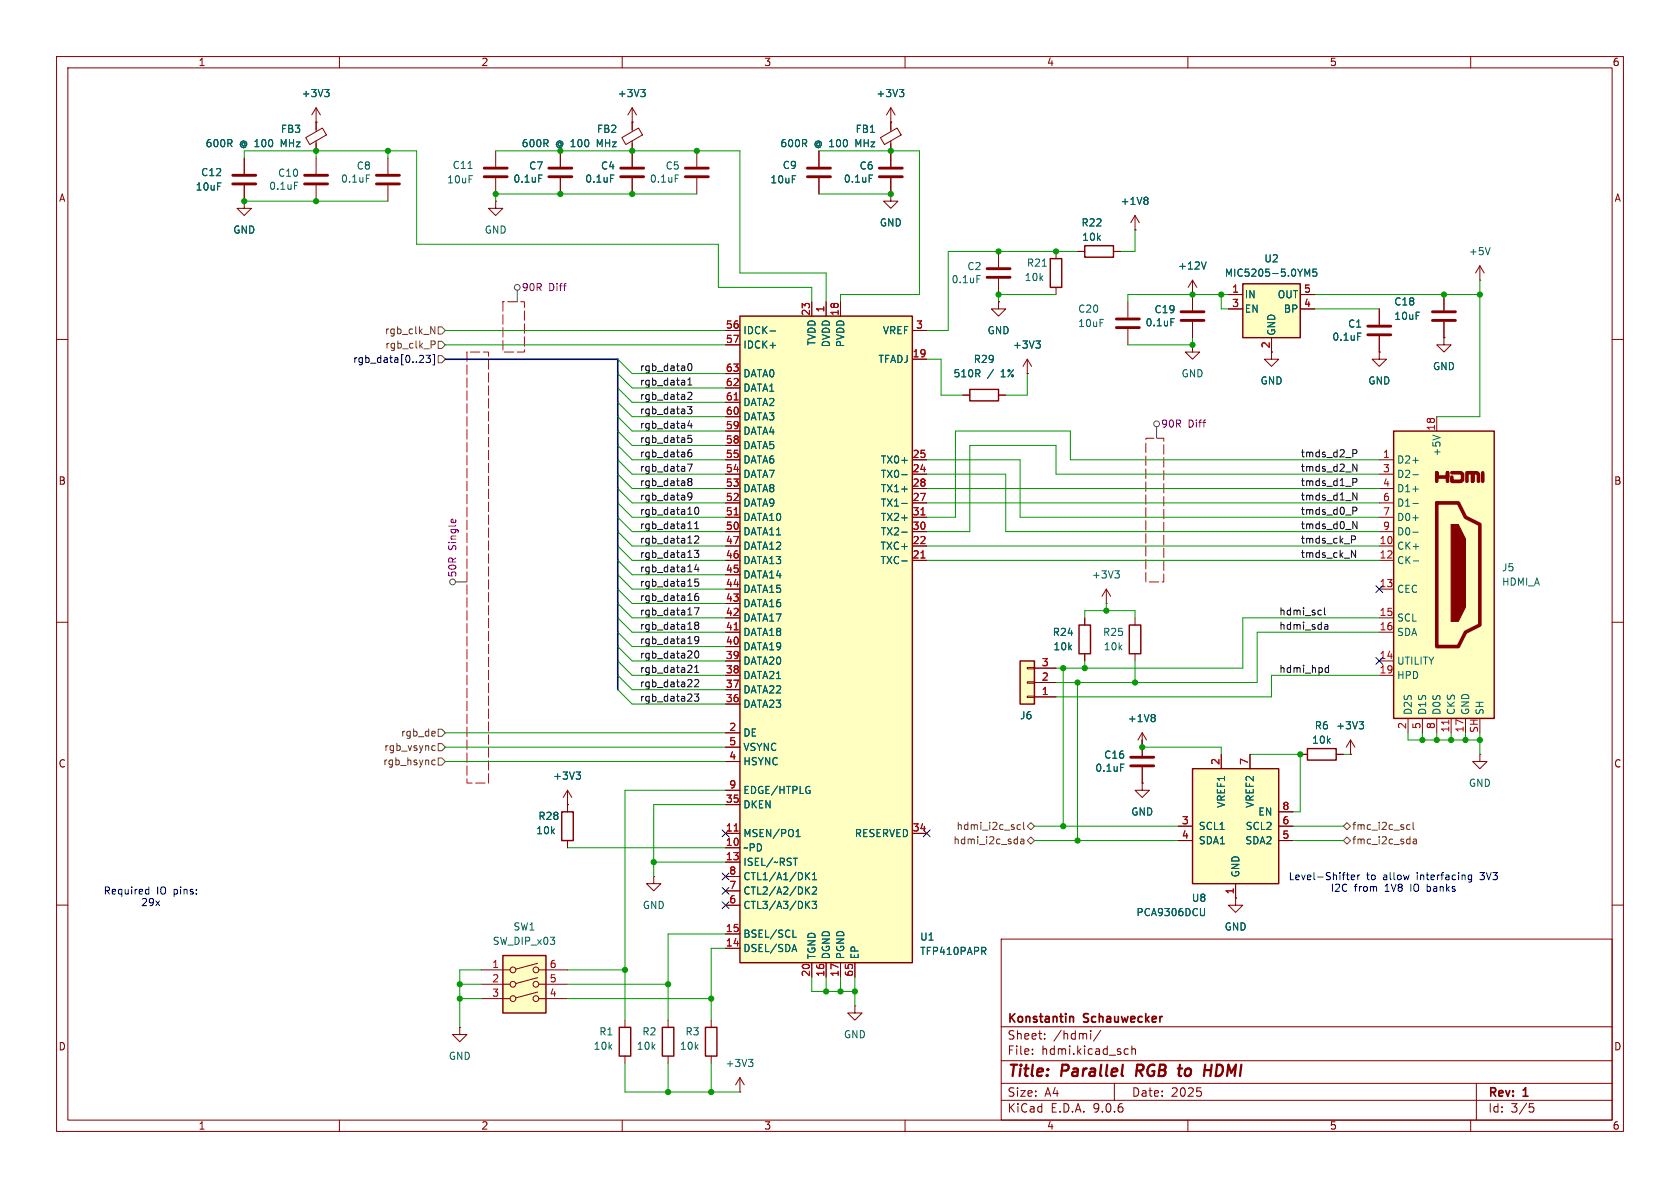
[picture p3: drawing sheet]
<svg xmlns="http://www.w3.org/2000/svg" width="297mm" height="210mm" viewBox="0 0 297 210" stroke-linecap="round" stroke-linejoin="round" font-family="sans-serif">
<g fill="none" stroke="#840000" stroke-width=".18">
<path d="M10 10h277v190h-277zM12 12h273v186h-273zM55.9 19.1v4.1M55.9 19.1l-.8 1.2M55.9 19.1l.7 1.2M60 10v2M110 10v2M111.8 19.1l-.8 1.2M111.8 19.1l.7 1.2M111.8 19.1v2.5M157.5 19.1v4.1M157.5 19.1l-.8 1.2"/>
<path d="M157.5 19.1l.7 1.2M160 10v2M210 10v2M260 10v2M43.2 35.6v1.2h1.2l-1.2 1.3-1.3-1.3h1.3M43.2 35.6h.1M43.2 27.9v2.8M43.2 32.8v2.8M54.1 24.3l2.9-1.7 .7 1.3-2.9 1.7zM55.9 21.6h.1M55.9 24.9v1.8M55.9 27.9v2.8"/>
<path d="M55.9 32.8v2.8M68.6 27.9v2.8M68.6 32.8v2.8M111.8 21.6h.1M123.2 26.7v2.8M123.2 31.5v2.8M144.8 26.7v2.8M144.8 31.5v2.8M155.7 24.3l2.9-1.7 .7 1.3-2.9 1.7zM157.5 21.6h.1M157.5 34.3v1.3h1.2l-1.2 1.2-1.3-1.2h1.3M157.5 34.3h.1"/>
<path d="M157.5 24.9v4.6M157.5 31.5v2.8M200.7 38.1l-.8 1.3M200.7 38.1l.7 1.3M200.7 38.1v2.5M176.5 53.3v1.3h1.3l-1.3 1.3-1.2-1.3h1.2M176.5 53.3h.1M186.7 44.5v1.2M186.7 50.8v1.3M190.5 44.5h1.3M196.8 44.5h1.3M200.7 40.6h.1"/>
<path d="M261.6 49.5h.1M261.6 47l-.7 1.3M261.6 47l.8 1.3M261.6 47v2.5M10 60h2M181.6 66h.1M181.6 63.5l-.8 1.3M181.6 63.5l.8 1.3M181.6 63.5v2.5M210.8 61v1.2h1.3l-1.3 1.3-1.3-1.3h1.3M210.8 61h.1M285 60h2"/>
<path d="M10 110h2M200.7 109.2v1.3M200.7 115.6v1.2M285 110h2M100.3 139.7l-.7 1.3M100.3 139.7l.8 1.3M100.3 139.7v3.8M201.9 132.1h.1M201.9 138.4v1.3h1.3l-1.3 1.3-1.2-1.3h1.2M201.9 138.4h.1M201.9 129.5l-.7 1.3M201.9 129.5l.8 1.3"/>
<path d="M201.9 129.5v4.1M201.9 135.6v2.8M100.3 142.2h.1M100.3 148.6v1.3M115.6 154.9v1.3h1.2l-1.2 1.3-1.3-1.3h1.3M115.6 154.9h.1M10 160h2M177 166h108v32h-108zM285 160h2M60 198v2M110 198v2M160 198v2"/>
<path d="M177 194.5h108M177 191.5h108M177 187.5h108M177 181.5h108M182.5 186.3v.1M182.5 185.5v.1M184.7 183.6v.1M184.7 182.8v.1M192.8 182.2v.1M192.8 182.7v1M194.6 182.1l-1.3 2M197 191.5v3"/>
<path d="M199 185.4l.5 .1M199.5 186.3l-.5 .1M200.1 185.5l.2-.1 .4 .1v.9M200.1 184.9v1.5M210 198v2M211.6 192.3h.7M212.2 192.9l.2 .3-.2 .5M260 198v2M261 191.5v6.5M270.4 195.1h.7M270.5 195.7h.4l.3 .3-.2 .5-.5 .1"/>
</g>
<path d="M201.1 188.2l-.3 2M208.2 188.9h.8M213 189.2h1.1M214.2 188.2l-.2 2" fill="none" stroke="#840000" stroke-width=".4"/>
<path d="M189.3 179.7h.3l.2 .2v.8" fill="none" stroke="#840000" stroke-width=".3"/>
<g fill="none" stroke="#006464" stroke-width=".18">
<path d="M57.4 15.8h.8l-.4 .5M57.9 16.3l.3 .2v.3l-.3 .3M113.3 15.8h.8l-.5 .5M113.8 16.3l.3 .2v.3l-.3 .3M159 15.8h.8l-.4 .5M159.5 16.3l.3 .2v.3l-.3 .3M52.1 32.2h.6M64.8 30.9h.6M119.4 30.9h.6M153.7 30.9h.6M202.7 34.9l.3 .2-.3 .3 .3 .3v.2l-.3 .2M184.3 47.1h.7"/>
<path d="M263.4 43.8l-.4 1.2M183.1 60.3h.8l-.4 .5M183.7 60.8l.2 .2v.3l-.2 .2M101.8 136.5h.8l-.4 .5M102.4 137l.2 .2v.3l-.2 .2M198.1 135.1h.6M204 126.3l.2 .3-.2 .3 .2 .2v.2l-.2 .3"/>
</g>
<path d="M185.7 45.7h2v5.1h-2zM191.8 43.4h5v2.1h-5zM199.6 110.5h2.1v5.1h-2.1zM99.3 143.5h2v5.1h-2z" fill="none" stroke="#840000" stroke-width=".25"/>
<g fill="none" stroke="#840000" stroke-width=".51">
<path d="M41.1 31h4.1M41.1 32.5h4.1M53.8 31h4.1M53.8 32.5h4.1M66.5 31h4.1M66.5 32.5h4.1M121.2 29.7h4M121.2 31.2h4M142.7 29.7h4.1M142.7 31.2h4.1M155.4 29.7h4.1M155.4 31.2h4.1"/>
<path d="M199.9 133.9h4.1M199.9 135.4h4.1"/>
</g>
<path d="M130.8 55.9h30.5v114.3h-30.5z" fill="#ffffc2"/>
<path d="M130.8 55.9h30.5v114.3h-30.5z" fill="none" stroke="#840000" stroke-width=".25"/>
<g fill="none" stroke="#840000" stroke-width=".18">
<path d="M128.3 58.4h2.5M143.5 53.3v2.6M146 53.3v2.6M148.6 53.3v2.6M161.3 58.4h2.5M128.3 61h2.5M128.3 66h2.5M128.3 68.6h2.5M128.3 71.1h2.5M128.3 73.7h2.5M128.3 76.2h2.5M128.3 78.7h2.5"/>
<path d="M161.3 63.5h2.5M128.3 81.3h2.5M128.3 83.8h2.5M128.3 86.4h2.5M128.3 88.9h2.5M128.3 91.4h2.5M128.3 94h2.5M128.3 96.5h2.5M128.3 99.1h2.5M161.3 81.3h2.5M161.3 83.8h2.5M161.3 86.4h2.5"/>
<path d="M161.3 88.9h2.5M161.3 91.4h2.5M161.3 94h2.5M161.3 96.5h2.5M161.3 99.1h2.5M128.3 101.6h2.5M128.3 104.1h2.5M128.3 106.7h2.5M128.3 109.2h2.5M128.3 111.8h2.5M128.3 114.3h2.5M128.3 116.8h2.5"/>
<path d="M128.3 119.4h2.5M195.6 106.7h.1M195.6 104.1l-.8 1.3M195.6 104.1l.7 1.3M195.6 104.1v2.6M128.3 121.9h2.5M128.3 124.5h2.5M128.3 129.5h2.5M128.3 132.1h2.5M128.3 134.6h2.5M128.3 139.7h2.5M128.3 142.2h2.5"/>
<path d="M128.3 147.3h2.5M128.3 149.9h2.5M128.3 152.4h2.5M128.3 154.9h2.5M128.3 157.5h2.5M161.3 147.3h2.5M128.3 160h2.5M128.3 165.1h2.5M128.3 167.6h2.5M143.5 170.2v2.5M146 170.2v2.5M148.6 170.2v2.5"/>
<path d="M151.1 170.2v2.5"/>
</g>
<g fill="none" stroke="#006464" stroke-width=".18">
<path d="M136.1 58.5h1M159.4 83.9h1M159.4 89h1M159.4 94.1h1M159.4 99.2h1M197.1 100.9h.8l-.4 .5M197.6 101.4l.3 .2v.3l-.3 .3M143 139.7h.2v.5M140.2 151.7h.8M140.7 147.9h.8M140.7 147l.4-.4v1.3M142.6 154.8l.6 .7"/>
<path d="M142.6 157.3l.6 .8M142.6 159.9l.6 .7M143.2 154.2l-.8 .8M143.2 156.8l-.8 .7M143.2 159.3l-.8 .8M143.6 159.3h.8l-.5 .5 .4 .1v.6l-.2 .1-.5-.1M143.6 155.5h.8M143.6 154.6l.4-.4v1.3M143.6 156.9l.5-.1 .3 .4-.8 .9h.8M140.1 167.9h.6M140.2 165.7h.6M140.4 166.9l.5 1.3"/>
<path d="M173.9 168.1l.4 .6M174.2 167.6v.4"/>
</g>
<path d="M129.8 70.7h.7M129.8 91h.7M162.8 91h.7M162.8 98.6h.7M129.8 111.3h.7M129.8 146.9h.7" fill="none" stroke="#a90000" stroke-width=".18"/>
<path d="M180.3 116.8h2.6v7.7h-2.6z" fill="#ffffc2"/>
<path d="M180.3 116.8h2.6v7.7h-2.6zM190.8 110.5h2v5.1h-2z" fill="none" stroke="#840000" stroke-width=".25"/>
<g fill="none" stroke="#840000" stroke-width=".18">
<path d="M176.5 44.5v2.7M176.5 49.3v2.8M199.4 53.3v2.8M199.4 58.2v2.8M210.8 52.1h.1M210.8 49.5v5.4M210.8 56.9v2.8M210.8 49.5l-.7 1.3M210.8 49.5l.8 1.3M243.8 54.6v2.8M243.8 59.4v2.8M255.3 59.7v1.3h1.2l-1.2 1.2-1.3-1.2h1.3"/>
<path d="M255.3 59.7h.1M255.3 52.1v2.8M255.3 56.9v2.8M243.8 62.2v1.3h1.3l-1.3 1.3-1.2-1.3h1.2M243.8 62.2h.1M181.6 118h1.3v.2h-1.3zM182.9 118.1h3.8M191.8 109.2v1.3M191.8 115.6v1.2M181.6 123.1h1.3v.2h-1.3zM181.6 120.5h1.3v.3h-1.3zM182.9 123.2h3.8"/>
<path d="M182.9 120.7h3.8"/>
</g>
<path d="M174.5 47.5h4.1M174.5 49h4.1M197.4 56.4h4M197.4 57.9h4M208.8 55.1h4.1M208.8 56.6h4.1M241.8 57.7h4.1M241.8 59.2h4.1M253.2 55.1h4.1M253.2 56.6h4.1" fill="none" stroke="#840000" stroke-width=".51"/>
<path d="M172.7 48.7h.6M207 56.3h.6M213.2 46.3l-.4 1.3M240 58.9h.6" fill="none" stroke="#006464" stroke-width=".18"/>
<path d="M219.7 50.2h10.2v9.5h-10.2z" fill="#ffffc2"/>
<path d="M219.7 50.2h10.2v9.5h-10.2z" fill="none" stroke="#840000" stroke-width=".25"/>
<path d="M217.2 52.1h2.5M217.2 54.6h2.5M224.8 59.7v3.8h1.3l-1.3 1.3-1.3-1.3h1.3M229.9 52.1h2.5M229.9 54.6h2.5" fill="none" stroke="#840000" stroke-width=".18"/>
<path d="M230.7 47.6l.4 .9 .4-.9v1.2M232.7 47.6h-.6v.6l.2-.1h.4l.1 .2-.1 .4-.1 .1-.5-.1" fill="none" stroke="#006464" stroke-width=".18"/>
<path d="M88.9 168.9h7.6v10.2h-7.6z" fill="#ffffc2"/>
<g fill="none" stroke="#840000" stroke-width=".18">
<path d="M87.6 26.7v2.8M87.6 31.5v2.8M99.1 26.7v2.8M99.1 31.5v2.8M170.2 69.9h1.2M176.5 69.9h1.3M229.9 133.4h1.2M236.2 133.4h1.3M238.8 133.4h.1M238.8 130.8l-.8 1.3M238.8 130.8l.7 1.3M238.8 130.8v2.6"/>
<path d="M261.6 133.4v1.2h1.3l-1.3 1.3-1.3-1.3h1.3M261.6 133.4h.1M218.4 158.8v1.2h1.3l-1.3 1.3-1.2-1.3h1.2M218.4 158.8h.1M85.1 171.5h5.1M85.1 174h5.1M85.1 176.5h5.1M95.1 170.3l-3.9 1M95.1 172.8l-3.9 1.1M95.1 175.4l-3.9 1M95.2 171.5h5.1M95.2 174h5.1"/>
<path d="M95.2 176.5h5.1M151.1 177.8v1.3h1.3l-1.3 1.2-1.2-1.2h1.2M151.1 177.8h.1M81.3 181.6v1.3h1.2l-1.2 1.3-1.3-1.3h1.3M81.3 181.6h.1M110.5 180.3v1.3M110.5 186.7v1.3M118.1 180.3v1.3M118.1 186.7v1.3M125.7 180.3v1.3M125.7 186.7v1.3M130.8 193h.1"/>
<path d="M130.8 190.5l-.8 1.3M130.8 190.5l.8 1.3M130.8 190.5v2.5"/>
<circle cx="90.7" cy="176.5" r=".51"/>
<circle cx="90.7" cy="171.5" r=".51"/>
<circle cx="90.7" cy="174" r=".51"/>
<circle cx="94.7" cy="174" r=".51"/>
<circle cx="94.7" cy="176.5" r=".51"/>
<circle cx="94.7" cy="171.5" r=".51"/>
</g>
<path d="M171.4 68.8h5.1v2.1h-5.1zM231.1 132.3h5.1v2.1h-5.1zM88.9 168.9h7.6v10.2h-7.6zM109.5 181.6h2v5.1h-2zM117.1 181.6h2v5.1h-2zM124.7 181.6h2v5.1h-2z" fill="none" stroke="#840000" stroke-width=".25"/>
<path d="M85.6 29.7h4.1M85.6 31.2h4.1M97 29.7h4.1M97 31.2h4.1" fill="none" stroke="#840000" stroke-width=".51"/>
<path d="M82.7 29.8h.8M95.2 30.9h.6M240.3 127.6h.8l-.5 .5M240.8 128.1l.3 .2v.3l-.3 .2M132.3 187.3h.8l-.4 .5M132.9 187.8l.2 .2v.3l-.2 .2" fill="none" stroke="#006464" stroke-width=".18"/>
<path d="M246.4 76.2h17.8v50.8h-17.8z" fill="#ffffc2"/>
<path d="M254 85.1v-1.5v.7h1.9v-.7v1.5M254 88.9h3.8l1.3 2.5 2.5 1.3v17.8l-2.5 1.3-1.3 2.5h-3.8zM256.7 83.6h1.6l.3 .2v1l-.3 .3h-1.6v-.8M259.3 85.1v-1.5h1v1.5v-1.5h.8l.3 .2v1.3M262.1 83.6v1.5" fill="none" stroke="#840000" stroke-width=".63"/>
<path d="M246.4 76.2h17.8v50.8h-17.8z" fill="none" stroke="#840000" stroke-width=".25"/>
<path d="M256.5 92.7h1.3l1.3 2.6v12l-1.3 2.6h-1.3z" fill="#840000" stroke="#840000" stroke-width=".18"/>
<g fill="none" stroke="#840000" stroke-width=".18">
<path d="M109.9 24.3l3-1.7 .7 1.3-3 1.7zM111.8 21.6v1.6M111.8 24.9v4.6M111.8 31.5v2.8M254 73.7v2.5M243.8 81.3h2.6M243.8 83.8h2.6M243.8 86.4h2.6M243.8 88.9h2.6M243.8 91.4h2.6M243.8 94h2.6M243.8 96.5h2.6"/>
<path d="M243.8 99.1h2.6M243.8 104.1h2.6M243.8 109.2h2.6M243.8 111.8h2.6M243.8 116.8h2.6M243.8 119.4h2.6M248.9 127v2.5M251.5 127v2.5M254 127v2.5M256.5 127v2.5M259.1 127v2.5"/>
</g>
<path d="M107.9 30.9h.6M253.3 76.9l1.3 .5M249.8 81.4h.9M249.8 83.9h.9M249.8 86.5h.9M249.8 89h.9M249.8 91.5h.9M249.8 94.1h.9M249.8 99.2h1" fill="none" stroke="#006464" stroke-width=".18"/>
<path d="M256.1 127.3v.7" fill="none" stroke="#a90000" stroke-width=".18"/>
<path d="M109.7 29.7h4.1M109.7 31.2h4.1" fill="none" stroke="#840000" stroke-width=".51"/>
<path d="M210.8 135.9h15.3v20.3h-15.3z" fill="#ffffc2"/>
<path d="M210.8 135.9h15.3v20.3h-15.3z" fill="none" stroke="#840000" stroke-width=".25"/>
<g fill="none" stroke="#840000" stroke-width=".18">
<path d="M43.2 35.6h.1M43.2 27.9v2.8M43.2 32.8v2.8M55.9 21.6h.1M55.9 21.6v1.3M55.9 25.4v1.3M87.6 35.6v1.2h1.3l-1.3 1.3-1.2-1.3h1.2M87.6 35.6h.1M99.1 26.7v2.8M99.1 31.5v2.8M111.8 21.6h.1M111.8 21.6v1.3"/>
<path d="M111.8 25.4v4.1M111.8 31.5v2.8M144.8 26.7v2.8M144.8 31.5v2.8M157.5 34.3h.1M157.5 21.6h.1M157.5 21.6v1.3M157.5 25.4v4.1M157.5 31.5v2.8M128.3 58.4h2.5M143.5 53.3v2.6M146 53.3v2.6"/>
<path d="M148.6 53.3v2.6M161.3 58.4h2.5M176.5 53.3h.1M190.5 44.5h1.3M196.8 44.5h1.3M200.7 40.6h.1M210.8 52.1h.1M210.8 52.1v2.8M210.8 56.9v2.8M217.2 52.1h2.5M217.2 54.6h2.5M224.8 59.7v2.5"/>
<path d="M229.9 52.1h2.5M229.9 54.6h2.5M243.8 54.6v2.8M243.8 59.4v2.8M255.3 59.7h.1M255.3 52.1v2.8M255.3 56.9v2.8M128.3 61h2.5M128.3 66h2.5M128.3 68.6h2.5M128.3 71.1h2.5M128.3 73.7h2.5"/>
<path d="M128.3 76.2h2.5M128.3 78.7h2.5M161.3 63.5h2.5M170.2 69.9h1.2M176.5 69.9h1.3M181.6 66h.1M243.8 62.2h.1M128.3 81.3h2.5M128.3 83.8h2.5M128.3 86.4h2.5M128.3 88.9h2.5M128.3 91.4h2.5"/>
<path d="M128.3 94h2.5M128.3 96.5h2.5M128.3 99.1h2.5M161.3 81.3h2.5M161.3 83.8h2.5M161.3 86.4h2.5M161.3 88.9h2.5M161.3 91.4h2.5M161.3 94h2.5M161.3 96.5h2.5M161.3 99.1h2.5M128.3 101.6h2.5"/>
<path d="M128.3 104.1h2.5M128.3 106.7h2.5M128.3 109.2h2.5M128.3 111.8h2.5M128.3 114.3h2.5M128.3 116.8h2.5M128.3 119.4h2.5M182.9 118.1h3.8M191.8 109.2v1.3M191.8 115.6v1.2M128.3 121.9h2.5M128.3 124.5h2.5"/>
<path d="M128.3 129.5h2.5M128.3 132.1h2.5M128.3 134.6h2.5M128.3 139.7h2.5M182.9 123.2h3.8M182.9 120.7h3.8M201.9 132.1h.1M201.9 138.4h.1M201.9 130.8v2.8M201.9 135.6v2.8M215.9 133.4v2.5M221 133.4v2.5"/>
<path d="M229.9 133.4h1.2M236.2 133.4h1.3M238.8 133.4h.1M100.3 142.2h.1M100.3 142.2v1.3M100.3 148.6v1.3M128.3 142.2h2.5M128.3 147.3h2.5M128.3 149.9h2.5M128.3 152.4h2.5M128.3 154.9h2.5M128.3 157.5h2.5"/>
<path d="M161.3 147.3h2.5M208.3 146.1h2.5M208.3 148.6h2.5M218.4 158.8h.1M218.4 156.2v2.6M226.1 146.1h2.5M226.1 148.6h2.5M226.1 143.5h2.5M128.3 160h2.5M128.3 165.1h2.5M128.3 167.6h2.5M143.5 170.2v2.5"/>
<path d="M146 170.2v2.5M148.6 170.2v2.5M151.1 170.2v2.5"/>
</g>
<g fill="none" stroke="#006464" stroke-width=".18">
<path d="M57.4 15.8h.8l-.4 .5M57.9 16.3l.3 .2v.3l-.3 .3M113.3 15.8h.8l-.5 .5M113.8 16.3l.3 .2v.3l-.3 .3M159 15.8h.8l-.4 .5M159.5 16.3l.3 .2v.3l-.3 .3M95.2 30.9h.6M107.9 30.9h.6M153.7 30.9h.6M202.7 34.9l.3 .2-.3 .3 .3 .3v.2l-.3 .2M136.1 58.5h1M207 56.3h.6"/>
<path d="M213.2 46.3l-.4 1.3M230.7 47.6l.4 .9 .4-.9v1.2M232.7 47.6h-.6v.6l.2-.1h.4l.1 .2-.1 .4-.1 .1-.5-.1M240 58.9h.6M183.1 60.3h.8l-.4 .5M183.7 60.8l.2 .2v.3l-.2 .2M159.4 83.9h1M159.4 89h1M159.4 94.1h1M159.4 99.2h1M101.8 136.5h.8l-.4 .5M102.4 137l.2 .2v.3l-.2 .2"/>
<path d="M143 139.7h.2v.5M198.1 135.1h.6M204 126.3l.2 .3-.2 .3 .2 .2v.2l-.2 .3M240.3 127.6h.8l-.5 .5M240.8 128.1l.3 .2v.3l-.3 .2M140.2 151.7h.8M140.7 147.9h.8M140.7 147l.4-.4v1.3M142.6 154.8l.6 .7M142.6 157.3l.6 .8M142.6 159.9l.6 .7M143.2 154.2l-.8 .8"/>
<path d="M143.2 156.8l-.8 .7M143.2 159.3l-.8 .8M143.6 159.3h.8l-.5 .5 .4 .1v.6l-.2 .1-.5-.1M143.6 155.5h.8M143.6 154.6l.4-.4v1.3M143.6 156.9l.5-.1 .3 .4-.8 .9h.8M140.1 167.9h.6M140.2 165.7h.6M140.4 166.9l.5 1.3M173.9 168.1l.4 .6M174.2 167.6v.4M212.9 160.6v1l-.1 .2-.3 .1"/>
</g>
<g fill="none" stroke="#484848" stroke-width=".18">
<path d="M91.4 51.3v2M204.5 75.4v2.1M80.5 102.9h2"/>
<circle cx="91.4" cy="50.8" r=".51"/>
<circle cx="204.5" cy="74.9" r=".51"/>
<circle cx="80" cy="102.9" r=".51"/>
</g>
<path d="M79.8 91.9l.2-.1 .2 .6" fill="none" stroke="#840084" stroke-width=".18"/>
<path d="M88.9 53.3v8.9h3.8v-8.9h-3.8M82.5 62.2v76.2h3.9v-76.2h-3.9M202.6 102.9v-25.4h3.1v25.4h-3.1" fill="none" stroke="#f00" stroke-width=".18" stroke-dasharray="1.7 .6"/>
<g fill="none" stroke="#000084" stroke-width=".18">
<path d="M74.6 62.8l.3 .3-.1 .3-.7 .7h.8M76.1 62.8l-.4 .5 .3 .1v.6l-.2 .1-.5-.1M76.5 62.7h.3v1.8h-.3M243.2 103.5l1.2 1.2M243.2 116.2l1.2 1.2M244.4 103.5l-1.2 1.2M244.4 116.2l-1.2 1.2M127.7 156.9l1.2 1.2M127.7 154.3l1.2 1.2M127.7 146.7l1.2 1.2M127.7 159.4l1.2 1.2M128.9 156.9l-1.2 1.2"/>
<path d="M128.9 154.3l-1.2 1.2M128.9 146.7l-1.2 1.2M128.9 159.4l-1.2 1.2M163.2 146.7l1.2 1.2M164.4 146.7l-1.2 1.2"/>
</g>
<g fill="none" stroke="#725600" stroke-width=".18">
<path d="M76.2 57.7l.7 1.3v-1.3M77.5 57.8h.6l.6 .6-.6 .7h-.6zM76.2 60.3h.5l.2 .2-.1 .4h-.6M77.5 62.9h.6l.6 .6-.6 .6h-.6zM77.5 60.3h.6l.6 .7-.6 .6h-.6zM76.4 135.1l.2 .1 .3-.1M76.5 132.6h.4M76.5 131.9h.4M76.8 129.3l.1 .3-.6 .1M76.9 130.1h-.1M76.9 134.4h-.3l-.2 .1M77.5 128.9h.6l.6 .6-.6 .7h-.6z"/>
<path d="M77.5 134h.6l.6 .6-.6 .7h-.6zM77.5 131.4h.6l.6 .7-.6 .6h-.6zM180.4 145.8h-.4l-.2 .2 .1 .6h.5M180.5 148.4h.5v.8M181 145.4v1l.1 .2M181 148.6l-.4 .1-.2 .2 .2 .3 .4-.1M181.6 146.1l.6-.7 .7 .7-.7 .6zM181.6 148.6l.6-.6 .7 .6-.7 .6zM237.5 146.1l.6-.7 .7 .7-.7 .6zM237.5 148.6l.6-.6 .7 .6-.7 .6zM248.7 146.4l.2 .2h.4M249.3 145.8h-.4l-.2 .2"/>
<path d="M249.8 145.4v1l.2 .2M249.9 148.4h.5v.8M250.4 148.6l-.4 .1-.2 .2 .2 .3 .4-.1"/>
</g>
<g fill="none" stroke="#0f0f0f" stroke-width=".18">
<path d="M121.5 71.9h.8l-.4 .5 .4 .1v.5l-.2 .1-.6-.1M121.6 69.5l.5-.2 .2 .4-.8 .9h.8M121.6 68.1h.7M121.6 67.2l.4-.4v1.3M121.7 64.4l.2-.1a.68 .68 0 0 1 .4 .6 .68 .68 0 0 1-.4 .6l-.2-.1-.1-.4zM121.9 74.4l-.3 .9h.8M122.2 79.5l-.4 .1a.86 .86 0 0 0 0 1.2l.5-.2v-.4l-.2-.2h-.3l-.2 .2M122.2 74.8v.9M122.3 77h-.6l-.1 .6 .2-.2 .4 .1 .1 .2v.4l-.2 .1-.5-.1M239.2 79.5h.4l.3 .2-.1 .4-.6 .1M121.5 82h.9l-.6 1.3M121.6 93.5h.7"/>
<path d="M121.8 85.1l-.2-.2 .2-.3h.3l.2 .2-.2 .3M121.8 85.1l-.2 .3 .1 .3 .1 .1h.4l.1-.2v-.2l-.2-.3M121.8 85.1h.3M122.3 87.7l-.2 .2-.4-.1-.1-.1 .1-.5 .4-.1 .2 .1a.84 .84 0 0 1-.3 1.2h-.3M122.7 97.3h.8l-.4 .5 .4 .1v.5l-.2 .1-.6-.1M122.8 92.6l.4-.4v1.3M122.8 94.9l.5-.2 .2 .4-.8 .9h.8M122.8 93.5h.7M122.9 89.8l.2-.1a.68 .68 0 0 1 .4 .6 .68 .68 0 0 1-.4 .6l-.2-.1-.1-.4zM123.1 99.8l-.3 .9h.8M238.9 94.7h.5l.2 .3-.1 .3-.6 .1M238.9 97.3l.7 1.2v-1.2"/>
<path d="M239.2 84.6h.4l.3 .2-.1 .4h-.6M239.2 89.7h.4l.3 .2-.1 .4h-.6M239.2 82l.7 1.3v-1.3M239.2 87.1l.7 1.3v-1.3M239.2 92.2l.7 1.3v-1.3M122.2 117.7l.1 .1v.3l-.8 .8h.8M122.7 107.4h.9l-.6 1.3M122.8 118.9h.7M122.8 118l.4-.4v1.3M122.9 115.2l.2-.1a.68 .68 0 0 1 .4 .6 .68 .68 0 0 1-.4 .6l-.2-.1-.1-.4zM123 110.5l-.2-.2 .2-.3h.3l.2 .2-.2 .3M123 110.5l-.2 .3 .1 .3 .1 .1h.4l.1-.2v-.2l-.2-.3"/>
<path d="M123 110.5h.3M123.4 104.9l-.4 .1a.86 .86 0 0 0 0 1.2l.5-.2v-.4l-.2-.2h-.3l-.2 .2M123.4 100.2v.9M123.5 102.4h-.6l-.1 .6 .2-.2 .4 .1 .1 .2v.4l-.2 .1-.5-.1M123.5 113.1l-.2 .2-.4-.1-.1-.1 .1-.5 .4-.1 .2 .1a.84 .84 0 0 1-.3 1.2h-.3M233.5 107.9h.1M233.6 108.6l-.1 .1M234.1 107.4v1.1l.2 .2M234.2 111.2h.5M234.2 110.5h.5v.7M234.3 118.7l.2 .2 .4-.1M234.7 110.7l-.5 .1"/>
<path d="M234.9 117.6v1.3M234.9 118.1l-.4-.1-.2 .1M122.7 122.7h.8l-.4 .5 .4 .1v.5l-.2 .1-.6-.1M122.8 120.3l.5-.2 .2 .4-.8 .9h.8"/>
</g>
<path d="M78.7 63.5h30.5v58.4" fill="none" stroke="#000084" stroke-width=".3"/>
<g fill="none" stroke="#009600" stroke-width=".18">
<path d="M43.2 27.9v-1.2h30.5v16.5h53.3v7.6h16.5v2.5M43.2 35.6h25.4M55.9 26.7v1.2M68.6 26.7v1.2M87.6 26.7h43.2v21.6h15.2v5M123.2 34.3h-35.6v1.3M144.8 26.7h17.8v25.4h-14v1.2M144.8 34.3h12.7M78.7 58.4h49.6M186.7 52.1h-10.2v1.2M190.5 44.5h-22.9v13.9h-3.8M200.7 40.6v3.9h-2.6"/>
<path d="M210.8 59.7v1.3h-11.4M215.9 52.1v2.5h1.3M217.2 52.1h-17.8v1.2M232.4 52.1h29.2M232.4 54.6h11.4M261.6 49.5v24.2h-7.6M78.7 61h49.6M109.2 71.1l2.6 2.6h16.5M109.2 66l2.6 2.6h16.5M109.2 68.6l2.6 2.5h16.5M109.2 78.7l2.6 2.6h16.5M109.2 76.2l2.6 2.5h16.5"/>
<path d="M109.2 73.7l2.6 2.5h16.5M109.2 63.5l2.6 2.5h16.5M163.8 63.5h2.6v6.4h3.8M181.6 66v3.9h-3.8M109.2 83.8l2.6 2.6h16.5M109.2 81.3l2.6 2.5h16.5M109.2 96.5l2.6 2.6h16.5M109.2 94l2.6 2.5h16.5M109.2 91.4l2.6 2.6h16.5M109.2 99.1l2.6 2.5h16.5M109.2 86.4l2.6 2.5h16.5M109.2 88.9l2.6 2.5h16.5"/>
<path d="M163.8 86.4h80M163.8 83.8h14v10.2h66M163.8 81.3h16.5v10.1h63.5M163.8 99.1h80M163.8 96.5h80M163.8 88.9h80M243.8 83.8h-57.1v-5.1h-15.3v15.3h-7.6M243.8 81.3h-54.6v-5.1h-20.3v15.2h-5.1M109.2 101.6l2.6 2.5h16.5M109.2 116.8l2.6 2.6h16.5M109.2 109.2l2.6 2.6h16.5M109.2 106.7l2.6 2.5h16.5"/>
<path d="M109.2 119.4l2.6 2.5h16.5M109.2 114.3l2.6 2.5h16.5M109.2 111.8l2.6 2.5h16.5M109.2 104.1l2.6 2.6h16.5M188 118.1v28M191.8 109.2v-1.2h8.9v1.2M191.8 116.8v1.3M195.6 106.7v1.3M200.7 116.8v3.9M243.8 109.2h-24.1v8.9h-33M243.8 111.8h-21.6v8.9h-35.5M243.8 119.4h-19v3.8h-38.1"/>
<path d="M78.7 129.5h49.6M78.7 132.1h49.6M78.7 134.6h49.6M109.2 121.9l2.6 2.6h16.5M128.3 139.7h-17.8v40.6M190.5 120.7v27.9M201.9 130.8v1.3h14v1.3M221 133.4h8.9v10.1h-1.3M237.5 133.4h1.3M248.9 129.5v1.3h12.7M251.5 129.5v1.3M254 129.5v1.3"/>
<path d="M256.5 129.5v1.3M259.1 129.5v1.3M261.6 129.5v3.9M100.3 149.9h28M115.6 152.4h12.7M128.3 142.2h-12.7v12.7M182.9 146.1h25.4M182.9 148.6h25.4M228.6 146.1h8.9M228.6 148.6h8.9M81.3 176.5h3.8M81.3 174h3.8"/>
<path d="M85.1 171.5h-3.8v10.1M100.3 176.5h25.4M100.3 174h17.8M100.3 171.5h10.2M128.3 167.6h-2.6v12.7M128.3 165.1h-10.2v15.2M143.5 172.7v2.6h7.6M146 172.7v2.6M148.6 172.7v2.6M151.1 172.7v5.1M110.5 188v5h20.3M118.1 188v5"/>
<path d="M125.7 188v5"/>
</g>
<path d="M25.8 158h.5M25.8 157.3h.5M26.3 156.8v1.3M238 154.7h.5M238.2 155.3l.3 .2M238.9 155.1l.6-.1-.1-.3h-.3l-.2 .2v.6h.5M240 154.7v.8M240.4 154.7l-.4 .2M260.2 154.7h-.4l-.2 .2 .1 .6h.5M260.2 154.7v1l-.3 .2h-.3" fill="none" stroke="#0000c2" stroke-width=".18"/>
<path d="M129.8 70.7h.7M129.8 91h.7M162.8 91h.7M162.8 98.6h.7M129.8 111.3h.7M129.8 146.9h.7" fill="none" stroke="#a90000" stroke-width=".18"/>
<g fill="#009600" stroke="#009600" stroke-width=".18">
<circle cx="261.6" cy="130.8" r=".46"/>
<circle cx="259.1" cy="130.8" r=".46"/>
<circle cx="251.5" cy="130.8" r=".46"/>
<circle cx="254" cy="130.8" r=".46"/>
<circle cx="256.5" cy="130.8" r=".46"/>
<circle cx="229.9" cy="133.4" r=".46"/>
<circle cx="201.9" cy="132.1" r=".46"/>
<circle cx="186.7" cy="44.5" r=".46"/>
<circle cx="176.5" cy="52.1" r=".46"/>
<circle cx="191.8" cy="118.1" r=".46"/>
<circle cx="176.5" cy="44.5" r=".46"/>
<circle cx="157.5" cy="26.7" r=".46"/>
<circle cx="157.5" cy="34.3" r=".46"/>
<circle cx="190.5" cy="148.6" r=".46"/>
<circle cx="188" cy="118.1" r=".46"/>
<circle cx="195.6" cy="108" r=".46"/>
<circle cx="200.7" cy="120.7" r=".46"/>
<circle cx="190.5" cy="120.7" r=".46"/>
<circle cx="188" cy="146.1" r=".46"/>
<circle cx="210.8" cy="52.1" r=".46"/>
<circle cx="210.8" cy="61" r=".46"/>
<circle cx="255.3" cy="52.1" r=".46"/>
<circle cx="215.9" cy="52.1" r=".46"/>
<circle cx="261.6" cy="52.1" r=".46"/>
<circle cx="43.2" cy="35.6" r=".46"/>
<circle cx="55.9" cy="35.6" r=".46"/>
<circle cx="99.1" cy="34.3" r=".46"/>
<circle cx="111.8" cy="34.3" r=".46"/>
<circle cx="55.9" cy="26.7" r=".46"/>
<circle cx="123.2" cy="26.7" r=".46"/>
<circle cx="68.6" cy="26.7" r=".46"/>
<circle cx="99.1" cy="26.7" r=".46"/>
<circle cx="87.6" cy="34.3" r=".46"/>
<circle cx="111.8" cy="26.7" r=".46"/>
<circle cx="125.7" cy="176.5" r=".46"/>
<circle cx="118.1" cy="174" r=".46"/>
<circle cx="110.5" cy="171.5" r=".46"/>
<circle cx="115.6" cy="152.4" r=".46"/>
<circle cx="148.6" cy="175.3" r=".46"/>
<circle cx="146" cy="175.3" r=".46"/>
<circle cx="151.1" cy="175.3" r=".46"/>
<circle cx="81.3" cy="174" r=".46"/>
<circle cx="125.7" cy="193" r=".46"/>
<circle cx="118.1" cy="193" r=".46"/>
<circle cx="81.3" cy="176.5" r=".46"/>
</g>
<g font-size="2.8" fill="#840000">
<text x="178" y="190.9">Title:</text>
<text x="187.7" y="190.9">Parallel</text>
<text x="201.7" y="190.9">RGB</text>
<text x="210" y="190.9">to</text>
<text x="215.3" y="190.9">HDMI</text>
</g>
<g font-size="2.1" fill="#840000">
<text x="178" y="184">Sheet:</text>
<text x="178" y="181.2">Konstantin</text>
<text x="186.2" y="184">/hdmi/</text>
<text x="191.7" y="181.2">Schauwecker</text>
<text x="178" y="186.7">File:</text>
<text x="184.1" y="186.7">hdmi.kicad_sch</text>
<text x="178" y="196.9">KiCad</text>
<text x="178" y="194.1">Size:</text>
<text x="184.7" y="194.1">A4</text>
<text x="185.7" y="196.9">E.D.A.</text>
<text x="193.3" y="196.9">9.0.6</text>
<text x="200" y="194.1">Date:</text>
<text x="207" y="194.1">2025</text>
<text x="263" y="194.3">Rev:</text>
<text x="263" y="196.9">Id:</text>
<text x="267.1" y="196.9">3/5</text>
<text x="269.4" y="194.3">1</text>
</g>
<g font-size="1.8" fill="#840000">
<text x="35" y="11.9">1</text>
<text x="85" y="11.9">2</text>
<text x="135" y="11.9">3</text>
<text x="185" y="11.9">4</text>
<text x="235" y="11.9">5</text>
<text x="285" y="11.9">6</text>
<text x="10.3" y="35.9">A</text>
<text x="285.3" y="35.9">A</text>
<text x="224.5" y="61.7" transform="rotate(-90 224.5 61.7)">2</text>
<text x="10.3" y="85.9">B</text>
<text x="285.3" y="85.9">B</text>
<text x="10.3" y="135.9">C</text>
<text x="285.3" y="135.9">C</text>
<text x="10.3" y="185.9">D</text>
<text x="285.3" y="185.9">D</text>
<text x="35" y="199.9">1</text>
<text x="85" y="199.9">2</text>
<text x="135" y="199.9">3</text>
<text x="185" y="199.9">4</text>
<text x="235" y="199.9">5</text>
<text x="285" y="199.9">6</text>
</g>
<g font-size="1.8" fill="#006464">
<text x="53.2" y="17.4">+3V3</text>
<text x="109.1" y="17.4">+3V3</text>
<text x="154.8" y="17.4">+3V3</text>
<text x="49.6" y="23.7">FB3</text>
<text x="105.4" y="23.7">FB2</text>
<text x="151.2" y="23.7">FB1</text>
<text x="36.3" y="26.2">600R</text>
<text x="42.3" y="26.2">@ 100</text>
<text x="49.9" y="26.2">MHz</text>
<text x="92.1" y="26.2">600R</text>
<text x="98.2" y="26.2">@ 100</text>
<text x="105.8" y="26.2">MHz</text>
<text x="137.9" y="26.2">600R</text>
<text x="143.9" y="26.2">@ 100</text>
<text x="151.5" y="26.2">MHz</text>
<text x="34.5" y="33.9">10uF</text>
<text x="35.5" y="31.3">C12</text>
<text x="47.5" y="33.8">0.1uF</text>
<text x="49.1" y="31.4">C10</text>
<text x="60.2" y="32.5">0.1uF</text>
<text x="63" y="30.2">C8</text>
<text x="79" y="32.6">10uF</text>
<text x="79.9" y="30.1">C11</text>
<text x="90.7" y="32.5">0.1uF</text>
<text x="93.4" y="30.2">C7</text>
<text x="103.4" y="32.5">0.1uF</text>
<text x="106.1" y="30.2">C4</text>
<text x="114.8" y="32.5">0.1uF</text>
<text x="117.6" y="30.2">C5</text>
<text x="136.1" y="32.6">10uF</text>
<text x="138.3" y="30.1">C9</text>
<text x="149.1" y="32.5">0.1uF</text>
<text x="151.9" y="30.2">C6</text>
<text x="41.1" y="41.5">GND</text>
<text x="85.6" y="41.5">GND</text>
<text x="155.4" y="40.2">GND</text>
<text x="191.1" y="40.2">R22</text>
<text x="198" y="36.4">+1V8</text>
<text x="170.9" y="48">C2</text>
<text x="181.4" y="47.3">R21</text>
<text x="191.2" y="42.8">10k</text>
<text x="208.2" y="47.9">+12V</text>
<text x="223.4" y="46.6">U2</text>
<text x="259.6" y="45.3">+5V</text>
<text x="168.1" y="50.3">0.1uF</text>
<text x="181.1" y="49.9">10k</text>
<text x="216.4" y="49.1">MIC5205-5.0YM5</text>
<text x="220" y="52.9">IN</text>
<text x="225.8" y="52.9">OUT</text>
<text x="131.3" y="59.3">IDCK-</text>
<text x="156" y="59.3">VREF</text>
<text x="174.5" y="59.3">GND</text>
<text x="190.5" y="55.5">C20</text>
<text x="190.5" y="58">10uF</text>
<text x="202.4" y="57.9">0.1uF</text>
<text x="204" y="55.6">C19</text>
<text x="220" y="55.5">EN</text>
<text x="225.7" y="59.4" transform="rotate(-90 225.7 59.4)">GND</text>
<text x="226.9" y="55.5">BP</text>
<text x="238.2" y="58.1">C1</text>
<text x="246.4" y="54.2">C18</text>
<text x="246.4" y="56.7">10uF</text>
<text x="131.3" y="61.8">IDCK+</text>
<text x="144.4" y="61.2" transform="rotate(-90 144.4 61.2)">TVDD</text>
<text x="146.9" y="61.5" transform="rotate(-90 146.9 61.5)">DVDD</text>
<text x="149.5" y="61.5" transform="rotate(-90 149.5 61.5)">PVDD</text>
<text x="155.2" y="64.4">TFADJ</text>
<text x="172" y="64.4">R29</text>
<text x="179" y="61.8">+3V3</text>
<text x="235.4" y="60.4">0.1uF</text>
<text x="253.2" y="65.6">GND</text>
<text x="131.3" y="66.9">DATA0</text>
<text x="131.3" y="69.4">DATA1</text>
<text x="131.3" y="72">DATA2</text>
<text x="168.5" y="66.9">510R</text>
<text x="174.5" y="66.9">/</text>
<text x="177" y="66.9">1%</text>
<text x="208.8" y="66.9">GND</text>
<text x="222.8" y="68.2">GND</text>
<text x="241.8" y="68.2">GND</text>
<text x="131.3" y="74.5">DATA3</text>
<text x="131.3" y="77.1">DATA4</text>
<text x="131.3" y="79.6">DATA5</text>
<text x="131.3" y="82.1">DATA6</text>
<text x="155.6" y="82.1">TX0+</text>
<text x="246.9" y="82.1">D2+</text>
<text x="254.9" y="80.8" transform="rotate(-90 254.9 80.8)">+5V</text>
<text x="131.3" y="84.7">DATA7</text>
<text x="131.3" y="87.2">DATA8</text>
<text x="131.3" y="89.8">DATA9</text>
<text x="155.6" y="84.7">TX0-</text>
<text x="155.6" y="87.2">TX1+</text>
<text x="155.6" y="89.8">TX1-</text>
<text x="246.9" y="84.7">D2-</text>
<text x="246.9" y="87.2">D1+</text>
<text x="246.9" y="89.8">D1-</text>
<text x="131.3" y="92.3">DATA10</text>
<text x="131.3" y="94.8">DATA11</text>
<text x="155.6" y="92.3">TX2+</text>
<text x="155.6" y="94.8">TX2-</text>
<text x="246.9" y="92.3">D0+</text>
<text x="246.9" y="94.8">D0-</text>
<text x="131.3" y="97.4">DATA12</text>
<text x="131.3" y="99.9">DATA13</text>
<text x="155.6" y="97.4">TXC+</text>
<text x="155.6" y="99.9">TXC-</text>
<text x="246.9" y="97.4">CK+</text>
<text x="246.9" y="99.9">CK-</text>
<text x="265.4" y="101.2">J5</text>
<text x="131.3" y="102.5">DATA14</text>
<text x="131.3" y="105">DATA15</text>
<text x="131.3" y="107.5">DATA16</text>
<text x="192.9" y="102.5">+3V3</text>
<text x="246.9" y="105">CEC</text>
<text x="265.4" y="103.7">HDMI_A</text>
<text x="131.3" y="110.1">DATA17</text>
<text x="131.3" y="112.6">DATA18</text>
<text x="186" y="112.6">R24</text>
<text x="194.9" y="112.6">R25</text>
<text x="246.9" y="110.1">SCL</text>
<text x="246.9" y="112.6">SDA</text>
<text x="131.3" y="115.2">DATA19</text>
<text x="131.3" y="117.7">DATA20</text>
<text x="186.1" y="115.2">10k</text>
<text x="195" y="115.2">10k</text>
<text x="246.9" y="117.7">UTILITY</text>
<text x="131.3" y="120.2">DATA21</text>
<text x="131.3" y="122.8">DATA22</text>
<text x="131.3" y="125.3">DATA23</text>
<text x="246.9" y="120.2">HPD</text>
<text x="131.3" y="130.4">DE</text>
<text x="180.2" y="127.4">J6</text>
<text x="199.3" y="127.9">+1V8</text>
<text x="231.9" y="131.7">10k</text>
<text x="232.3" y="129.1">R6</text>
<text x="236.1" y="129.1">+3V3</text>
<text x="249.8" y="126.5" transform="rotate(-90 249.8 126.5)">D2S</text>
<text x="252.3" y="126.5" transform="rotate(-90 252.3 126.5)">D1S</text>
<text x="254.9" y="126.5" transform="rotate(-90 254.9 126.5)">D0S</text>
<text x="257.4" y="126.5" transform="rotate(-90 257.4 126.5)">CKS</text>
<text x="259.9" y="126.5" transform="rotate(-90 259.9 126.5)">GND</text>
<text x="262.5" y="126.5" transform="rotate(-90 262.5 126.5)">SH</text>
<text x="131.3" y="132.9">VSYNC</text>
<text x="131.3" y="135.5">HSYNC</text>
<text x="193.5" y="136.6">0.1uF</text>
<text x="195.1" y="134.3">C16</text>
<text x="97.7" y="138">+3V3</text>
<text x="131.3" y="140.6">EDGE/HTPLG</text>
<text x="131.3" y="143.1">DKEN</text>
<text x="216.8" y="142.9" transform="rotate(-90 216.8 142.9)">VREF1</text>
<text x="221.8" y="142.9" transform="rotate(-90 221.8 142.9)">VREF2</text>
<text x="259.6" y="139.3">GND</text>
<text x="94.7" y="147.7">10k</text>
<text x="95.1" y="145.1">R28</text>
<text x="131.3" y="148.2">MSEN/PO1</text>
<text x="151" y="148.2">RESERVED</text>
<text x="199.9" y="144.4">GND</text>
<text x="211.8" y="146.9">SCL1</text>
<text x="211.8" y="149.5">SDA1</text>
<text x="220.1" y="149.5">SDA2</text>
<text x="220.1" y="146.9">SCL2</text>
<text x="222.4" y="144.4">EN</text>
<text x="131.3" y="150.7">~PD</text>
<text x="131.3" y="153.3">ISEL/~RST</text>
<text x="131.3" y="155.8">CTL1/A1/DK1</text>
<text x="219.3" y="155.2" transform="rotate(-90 219.3 155.2)">GND</text>
<text x="113.5" y="160.9">GND</text>
<text x="131.3" y="158.3">CTL2/A2/DK2</text>
<text x="131.3" y="160.9">CTL3/A3/DK3</text>
<text x="210.6" y="159.6">U8</text>
<text x="87" y="167.2">SW_DIP_x03</text>
<text x="90.7" y="164.7">SW1</text>
<text x="131.3" y="166">BSEL/SCL</text>
<text x="162.6" y="166.5">U1</text>
<text x="200.8" y="162.2">PCA9306DCU</text>
<text x="216.4" y="164.7">GND</text>
<text x="131.3" y="168.5">DSEL/SDA</text>
<text x="144.4" y="169.7" transform="rotate(-90 144.4 169.7)">TGND</text>
<text x="146.9" y="169.7" transform="rotate(-90 146.9 169.7)">DGND</text>
<text x="149.5" y="169.7" transform="rotate(-90 149.5 169.7)">PGND</text>
<text x="152" y="169.7" transform="rotate(-90 152 169.7)">EP</text>
<text x="162.6" y="169">TFP410PAPR</text>
<text x="104.9" y="185.8">10k</text>
<text x="105.8" y="183.2">R1</text>
<text x="112.5" y="185.8">10k</text>
<text x="113.5" y="183.2">R2</text>
<text x="120.1" y="185.8">10k</text>
<text x="121.1" y="183.2">R3</text>
<text x="149.1" y="183.7">GND</text>
<text x="79.2" y="187.6">GND</text>
<text x="128.2" y="188.8">+3V3</text>
</g>
<g font-size="1.8" fill="#840084">
<text x="92.1" y="51.7">90R</text>
<text x="97" y="51.7">Diff</text>
<text x="205.2" y="75.8">90R</text>
<text x="210" y="75.8">Diff</text>
<text x="80.9" y="97.3" transform="rotate(-90 80.9 97.3)">Single</text>
<text x="80.9" y="102.2" transform="rotate(-90 80.9 102.2)">50R</text>
</g>
<g font-size="1.8" fill="#a90000">
<text x="217.7" y="51.8">1</text>
<text x="230.4" y="51.8">5</text>
<text x="128.2" y="58.2">56</text>
<text x="143.3" y="55.9" transform="rotate(-90 143.3 55.9)">23</text>
<text x="145.8" y="55.3" transform="rotate(-90 145.8 55.3)">1</text>
<text x="148.3" y="55.9" transform="rotate(-90 148.3 55.9)">18</text>
<text x="161.9" y="58.2">3</text>
<text x="217.7" y="54.4">3</text>
<text x="230.4" y="54.4">4</text>
<text x="128.2" y="60.7">57</text>
<text x="128.2" y="65.8">63</text>
<text x="161.2" y="63.2">19</text>
<text x="128.2" y="68.3">62</text>
<text x="128.2" y="70.9">61</text>
<text x="128.2" y="73.4">60</text>
<text x="128.2" y="75.9">59</text>
<text x="253.7" y="76.2" transform="rotate(-90 253.7 76.2)">18</text>
<text x="128.2" y="78.5">58</text>
<text x="128.2" y="81">55</text>
<text x="128.2" y="83.6">54</text>
<text x="161.2" y="81">25</text>
<text x="161.2" y="83.6">24</text>
<text x="244.4" y="81">1</text>
<text x="244.4" y="83.6">3</text>
<text x="128.2" y="86.1">53</text>
<text x="128.2" y="88.6">52</text>
<text x="161.2" y="86.1">28</text>
<text x="161.2" y="88.6">27</text>
<text x="244.4" y="86.1">4</text>
<text x="244.4" y="88.6">6</text>
<text x="128.2" y="91.2">51</text>
<text x="128.2" y="93.7">50</text>
<text x="161.2" y="91.2">31</text>
<text x="161.2" y="93.7">30</text>
<text x="244.4" y="91.2">7</text>
<text x="244.4" y="93.7">9</text>
<text x="128.2" y="96.3">47</text>
<text x="128.2" y="98.8">46</text>
<text x="128.2" y="101.3">45</text>
<text x="161.2" y="96.3">22</text>
<text x="161.2" y="98.8">21</text>
<text x="243.8" y="96.3">10</text>
<text x="243.8" y="98.8">12</text>
<text x="128.2" y="103.9">44</text>
<text x="128.2" y="106.4">43</text>
<text x="243.8" y="103.9">13</text>
<text x="128.2" y="109">42</text>
<text x="128.2" y="111.5">41</text>
<text x="243.8" y="109">15</text>
<text x="243.8" y="111.5">16</text>
<text x="128.2" y="114">40</text>
<text x="128.2" y="116.6">39</text>
<text x="128.2" y="119.1">38</text>
<text x="184.1" y="117.9">3</text>
<text x="243.8" y="116.6">14</text>
<text x="243.8" y="119.1">19</text>
<text x="128.2" y="121.7">37</text>
<text x="128.2" y="124.2">36</text>
<text x="184.1" y="122.9">1</text>
<text x="184.1" y="120.4">2</text>
<text x="128.8" y="129.3">2</text>
<text x="128.8" y="131.8">5</text>
<text x="248.7" y="129" transform="rotate(-90 248.7 129)">2</text>
<text x="251.2" y="129" transform="rotate(-90 251.2 129)">5</text>
<text x="253.7" y="129" transform="rotate(-90 253.7 129)">8</text>
<text x="256.3" y="129.6" transform="rotate(-90 256.3 129.6)">11</text>
<text x="258.8" y="129.6" transform="rotate(-90 258.8 129.6)">17</text>
<text x="261.4" y="129.6" transform="rotate(-90 261.4 129.6)">SH</text>
<text x="128.8" y="134.4">4</text>
<text x="215.6" y="135.3" transform="rotate(-90 215.6 135.3)">2</text>
<text x="220.7" y="135.3" transform="rotate(-90 220.7 135.3)">7</text>
<text x="128.2" y="142">35</text>
<text x="128.8" y="139.4">9</text>
<text x="226.6" y="143.3">8</text>
<text x="128.2" y="147.1">11</text>
<text x="128.2" y="149.6">10</text>
<text x="161.2" y="147.1">34</text>
<text x="208.8" y="145.8">3</text>
<text x="208.8" y="148.3">4</text>
<text x="226.6" y="145.8">6</text>
<text x="226.6" y="148.3">5</text>
<text x="128.2" y="152.1">13</text>
<text x="128.8" y="154.7">8</text>
<text x="128.8" y="157.2">7</text>
<text x="128.8" y="159.8">6</text>
<text x="218.2" y="158.2" transform="rotate(-90 218.2 158.2)">1</text>
<text x="128.2" y="164.8">15</text>
<text x="128.2" y="167.4">14</text>
<text x="86.9" y="171.2">1</text>
<text x="86.9" y="173.7">2</text>
<text x="97.1" y="171.2">6</text>
<text x="97.1" y="173.7">5</text>
<text x="143.3" y="172.8" transform="rotate(-90 143.3 172.8)">20</text>
<text x="145.8" y="172.8" transform="rotate(-90 145.8 172.8)">16</text>
<text x="148.3" y="172.8" transform="rotate(-90 148.3 172.8)">17</text>
<text x="150.9" y="172.8" transform="rotate(-90 150.9 172.8)">65</text>
<text x="86.9" y="176.3">3</text>
<text x="97.1" y="176.3">4</text>
</g>
<g font-size="1.8" fill="#725600">
<text x="67.9" y="59.3">rgb_clk_N</text>
<text x="68" y="61.8">rgb_clk_P</text>
<text x="70.8" y="130.4">rgb_de</text>
<text x="67.6" y="135.5">rgb_hsync</text>
<text x="67.8" y="132.9">rgb_vsync</text>
<text x="168.5" y="149.5">hdmi_i2c_sda</text>
<text x="169" y="146.9">hdmi_i2c_scl</text>
<text x="239" y="146.9">fmc_i2c_scl</text>
<text x="239" y="149.5">fmc_i2c_sda</text>
</g>
<text font-size="1.8" fill="#000084" x="62.3" y="64.4">rgb_data[0..23]</text>
<g font-size="1.8" fill="#0f0f0f">
<text x="113" y="65.7">rgb_data0</text>
<text x="113" y="68.2">rgb_data1</text>
<text x="113" y="70.8">rgb_data2</text>
<text x="113" y="73.3">rgb_data3</text>
<text x="113" y="75.9">rgb_data4</text>
<text x="113" y="80.9">rgb_data6</text>
<text x="113" y="83.5">rgb_data7</text>
<text x="113" y="78.4">rgb_data5</text>
<text x="229.9" y="80.9">tmds_d2_P</text>
<text x="229.9" y="83.5">tmds_d2_N</text>
<text x="113" y="86">rgb_data8</text>
<text x="113" y="88.6">rgb_data9</text>
<text x="229.9" y="86">tmds_d1_P</text>
<text x="229.9" y="88.6">tmds_d1_N</text>
<text x="113" y="93.6">rgb_data11</text>
<text x="113" y="91.1">rgb_data10</text>
<text x="229.9" y="91.1">tmds_d0_P</text>
<text x="229.9" y="93.6">tmds_d0_N</text>
<text x="113" y="101.3">rgb_data14</text>
<text x="113" y="98.7">rgb_data13</text>
<text x="113" y="96.2">rgb_data12</text>
<text x="229.9" y="96.2">tmds_ck_P</text>
<text x="229.9" y="98.7">tmds_ck_N</text>
<text x="113" y="106.3">rgb_data16</text>
<text x="113" y="103.8">rgb_data15</text>
<text x="113" y="108.9">rgb_data17</text>
<text x="113" y="111.4">rgb_data18</text>
<text x="113" y="114">rgb_data19</text>
<text x="226.1" y="111.4">hdmi_sda</text>
<text x="226.1" y="108.9">hdmi_scl</text>
<text x="113" y="119">rgb_data21</text>
<text x="113" y="116.5">rgb_data20</text>
<text x="226.1" y="119">hdmi_hpd</text>
<text x="113" y="121.6">rgb_data22</text>
<text x="113" y="124.1">rgb_data23</text>
</g>
<g font-size="1.8" fill="#0000c2">
<text x="227.7" y="155.8">Level-Shifter</text>
<text x="241.6" y="155.8">to</text>
<text x="244.6" y="155.8">allow</text>
<text x="250.8" y="155.8">interfacing</text>
<text x="262.1" y="155.8">3V3</text>
<text x="18.2" y="158.3">Required</text>
<text x="24.8" y="160.4">29x</text>
<text x="27.7" y="158.3">IO</text>
<text x="30.8" y="158.3">pins:</text>
<text x="235.2" y="157.8">I2C</text>
<text x="239.4" y="157.8">from</text>
<text x="244.9" y="157.8">1V8</text>
<text x="249.6" y="157.8">IO</text>
<text x="252.7" y="157.8">banks</text>
</g>
</svg>
